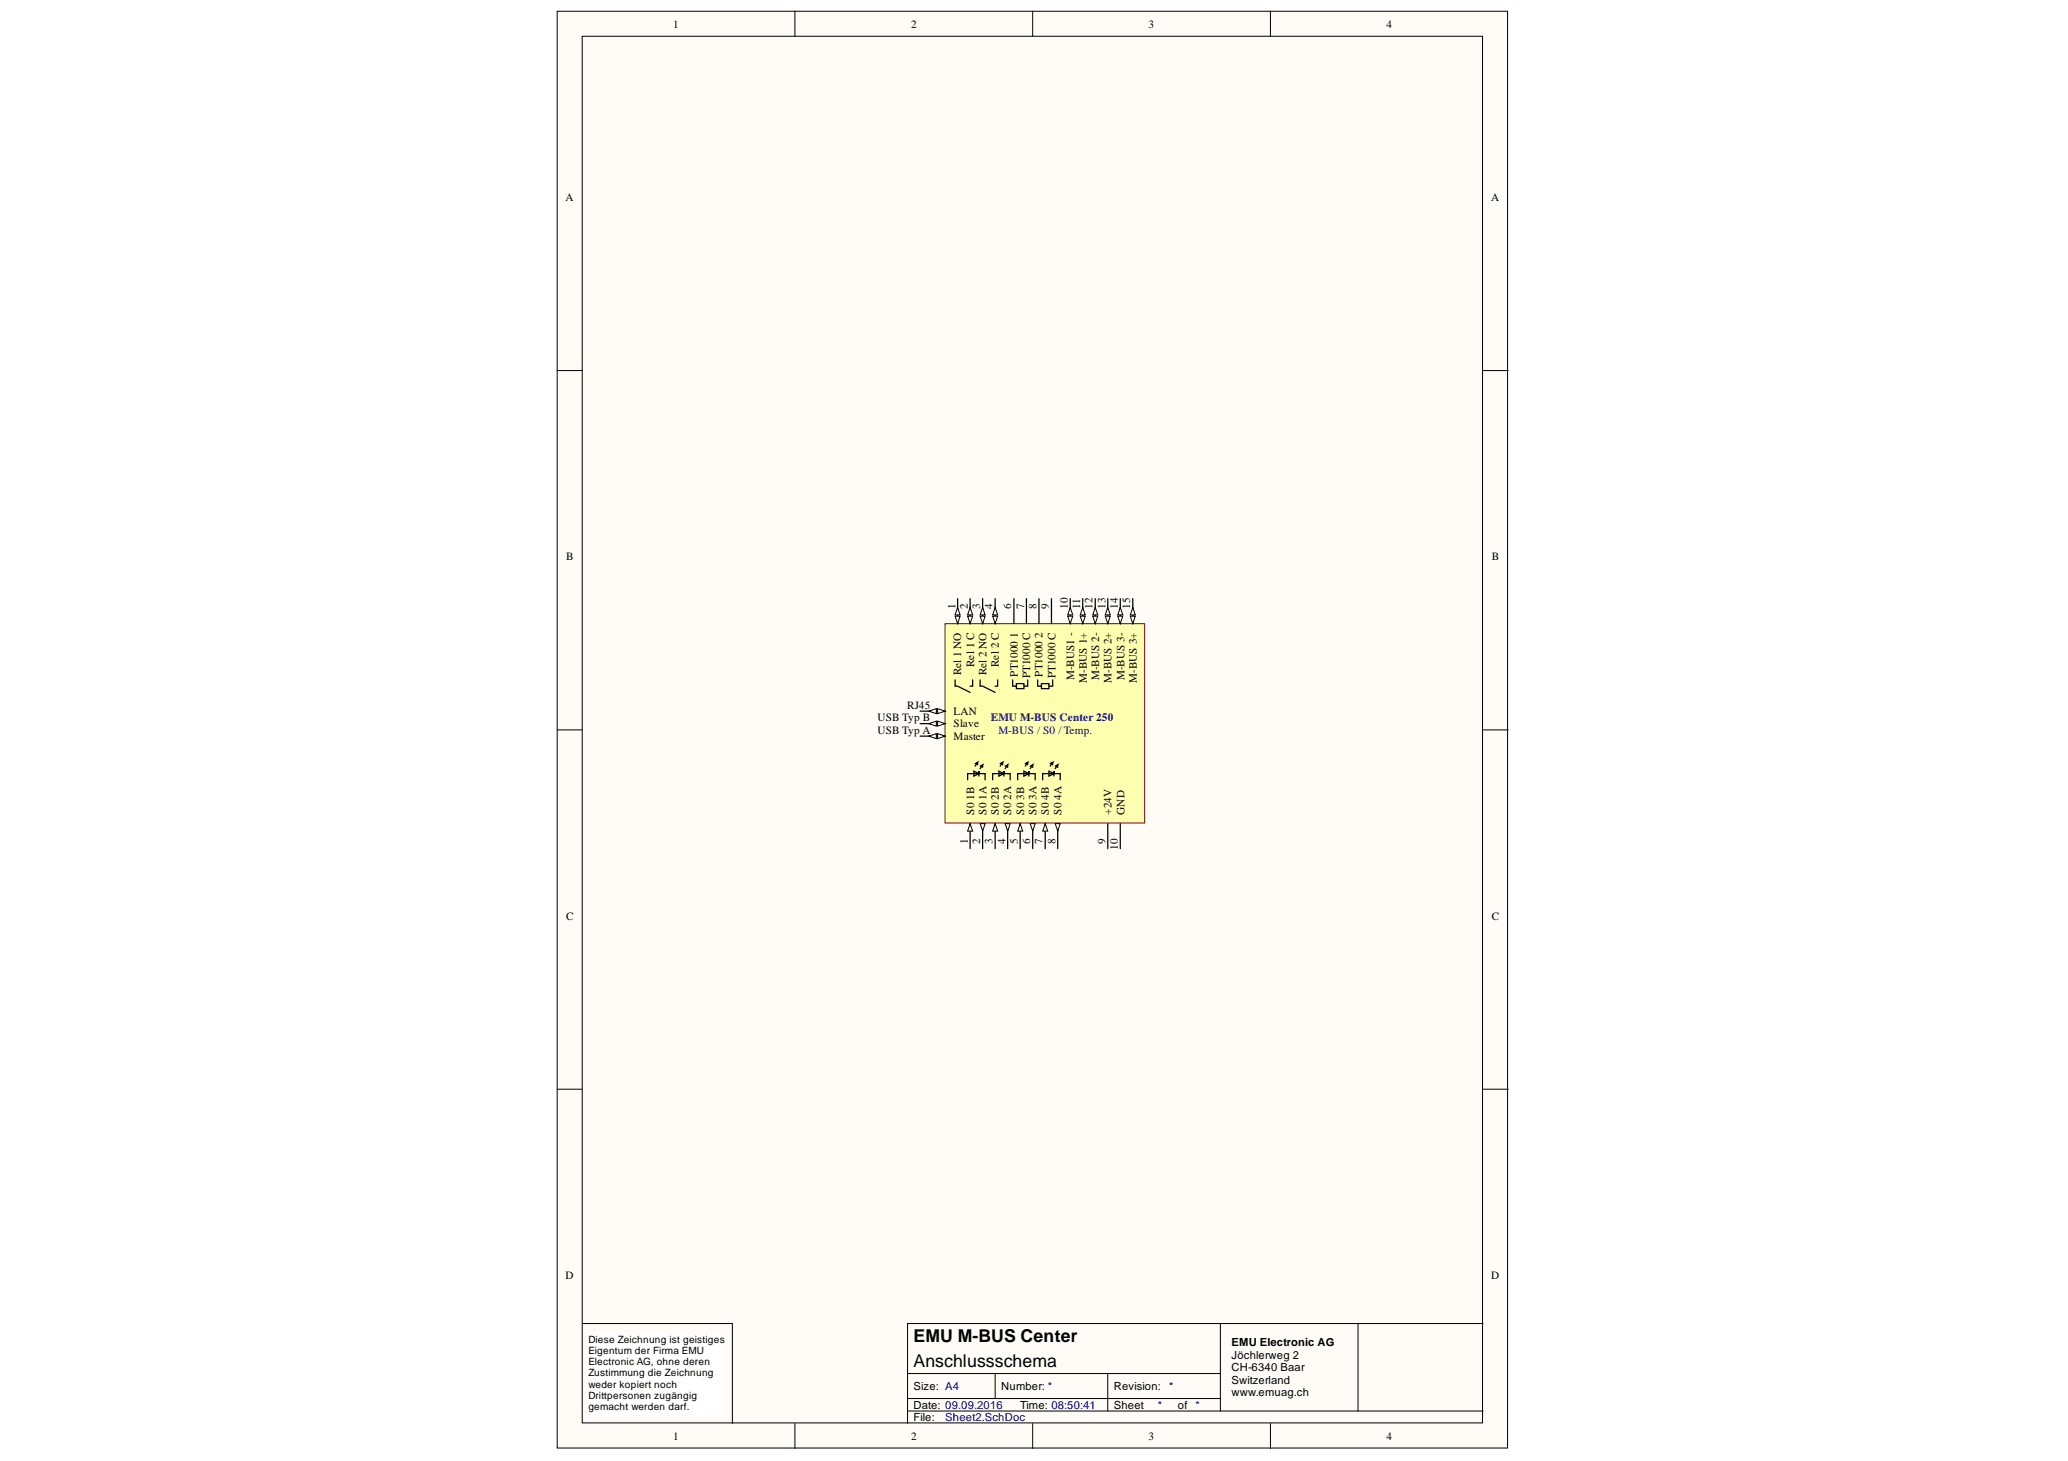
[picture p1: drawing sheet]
<svg xmlns="http://www.w3.org/2000/svg" width="297mm" height="210mm" viewBox="0 0 297 210" stroke-linecap="round" stroke-linejoin="round" font-family="sans-serif">
<g fill="#fffcf8" stroke="#000" stroke-width=".14">
<path d="M80 1.6h136.5v206.4h-136.5z"/>
<path d="M83.6 5.2h129.3v199.2h-129.3z"/>
</g>
<g fill="none" stroke="#000" stroke-width=".14">
<path d="M114.2 1.6v3.6M148.3 1.6v3.6M182.5 1.6v3.6M80 53.2h3.6M213 53.2h3.6M80 104.9h3.6M213 104.9h3.6M80 156.5h3.6M213 156.5h3.6M83.6 190.2h21.6v14.3M130.4 197.3h44.9M142.9 197.3v3.6"/>
<path d="M159.1 197.3v5.4M175.3 190.2v12.5M195.1 190.2h-64.7v14.3M213 190.2h-17.9v12.5M114.2 204.5v3.6M130.4 202.7h82.6M130.4 200.9h44.9M148.3 204.5v3.6M182.5 204.5v3.6"/>
</g>
<path d="M84.5 191.6h19.7v11.9h-19.7z" fill="#fff" stroke="#fff" stroke-width=".14"/>
<path d="M135.7 89.6h28.7v28.6h-28.7z" fill="#ffffb0" stroke="#800000" stroke-width=".14"/>
<path d="M162.7 86v3.6" fill="none" stroke="#000" stroke-width=".18"/>
<path d="M162.4 88.5h.7l-.4 1.1z" fill="#fffcf8"/>
<path d="M162.4 88.5h.7l-.4 1.1z" fill="none" stroke="#000" stroke-width=".14"/>
<path d="M162.7 87.3l.4 1h-.7z" fill="#fffcf8"/>
<path d="M162.7 87.3l.4 1h-.7z" fill="none" stroke="#000" stroke-width=".14"/>
<path d="M137.2 97.7v.9h.3l1.8 .9M137.5 86v3.6M139.7 97.7v.9h-.4M140.8 97.7v.9h.3l1.8 .9M143.3 97.7v.9h-.4" fill="none" stroke="#000" stroke-width=".18"/>
<path d="M137.2 88.5h.7l-.4 1.1z" fill="#fffcf8"/>
<path d="M137.2 88.5h.7l-.4 1.1z" fill="none" stroke="#000" stroke-width=".14"/>
<path d="M137.5 87.3l.4 1h-.7z" fill="#fffcf8"/>
<path d="M137.5 87.3l.4 1h-.7z" fill="none" stroke="#000" stroke-width=".14"/>
<path d="M139.3 86v3.6" fill="none" stroke="#000" stroke-width=".18"/>
<path d="M139 88.5h.7l-.4 1.1z" fill="#fffcf8"/>
<path d="M139 88.5h.7l-.4 1.1z" fill="none" stroke="#000" stroke-width=".14"/>
<path d="M139.3 87.3l.4 1h-.7z" fill="#fffcf8"/>
<path d="M139.3 87.3l.4 1h-.7z" fill="none" stroke="#000" stroke-width=".14"/>
<path d="M141.1 86v3.6" fill="none" stroke="#000" stroke-width=".18"/>
<path d="M140.8 88.5h.7l-.4 1.1z" fill="#fffcf8"/>
<path d="M140.8 88.5h.7l-.4 1.1z" fill="none" stroke="#000" stroke-width=".14"/>
<path d="M141.1 87.3l.4 1h-.7z" fill="#fffcf8"/>
<path d="M141.1 87.3l.4 1h-.7z" fill="none" stroke="#000" stroke-width=".14"/>
<path d="M142.9 86v3.6" fill="none" stroke="#000" stroke-width=".18"/>
<path d="M142.6 88.5h.7l-.4 1.1z" fill="#fffcf8"/>
<path d="M142.6 88.5h.7l-.4 1.1z" fill="none" stroke="#000" stroke-width=".14"/>
<path d="M142.9 87.3l.4 1h-.7z" fill="#fffcf8"/>
<path d="M142.9 87.3l.4 1h-.7z" fill="none" stroke="#000" stroke-width=".14"/>
<path d="M145.6 86v3.6M149.2 86v3.6M155.5 86v3.6" fill="none" stroke="#000" stroke-width=".18"/>
<path d="M155.2 88.5h.7l-.4 1.1z" fill="#fffcf8"/>
<path d="M155.2 88.5h.7l-.4 1.1z" fill="none" stroke="#000" stroke-width=".14"/>
<path d="M155.5 87.3l.4 1h-.7z" fill="#fffcf8"/>
<path d="M155.5 87.3l.4 1h-.7z" fill="none" stroke="#000" stroke-width=".14"/>
<path d="M159.1 86v3.6" fill="none" stroke="#000" stroke-width=".18"/>
<path d="M158.8 88.5h.7l-.4 1.1z" fill="#fffcf8"/>
<path d="M158.8 88.5h.7l-.4 1.1z" fill="none" stroke="#000" stroke-width=".14"/>
<path d="M159.1 87.3l.4 1h-.7z" fill="#fffcf8"/>
<path d="M159.1 87.3l.4 1h-.7z" fill="none" stroke="#000" stroke-width=".14"/>
<path d="M147.4 86v3.6M153.7 86v3.6" fill="none" stroke="#000" stroke-width=".18"/>
<path d="M153.4 88.5h.7l-.4 1.1z" fill="#fffcf8"/>
<path d="M153.4 88.5h.7l-.4 1.1z" fill="none" stroke="#000" stroke-width=".14"/>
<path d="M153.7 87.3l.4 1h-.7z" fill="#fffcf8"/>
<path d="M153.7 87.3l.4 1h-.7z" fill="none" stroke="#000" stroke-width=".14"/>
<path d="M157.3 86v3.6" fill="none" stroke="#000" stroke-width=".18"/>
<path d="M157 88.5h.7l-.4 1.1z" fill="#fffcf8"/>
<path d="M157 88.5h.7l-.4 1.1z" fill="none" stroke="#000" stroke-width=".14"/>
<path d="M157.3 87.3l.4 1h-.7z" fill="#fffcf8"/>
<path d="M157.3 87.3l.4 1h-.7z" fill="none" stroke="#000" stroke-width=".14"/>
<path d="M160.9 86v3.6" fill="none" stroke="#000" stroke-width=".18"/>
<path d="M160.6 88.5h.7l-.4 1.1z" fill="#fffcf8"/>
<path d="M160.6 88.5h.7l-.4 1.1z" fill="none" stroke="#000" stroke-width=".14"/>
<path d="M160.9 87.3l.4 1h-.7z" fill="#fffcf8"/>
<path d="M160.9 87.3l.4 1h-.7z" fill="none" stroke="#000" stroke-width=".14"/>
<path d="M139.3 118.3v3.6" fill="none" stroke="#000" stroke-width=".18"/>
<path d="M139.3 118.3l.4 1.1h-.7z" fill="#fffcf8"/>
<path d="M139.3 118.3l.4 1.1h-.7z" fill="none" stroke="#000" stroke-width=".14"/>
<path d="M142.9 118.3v3.6" fill="none" stroke="#000" stroke-width=".18"/>
<path d="M142.9 118.3l.4 1.1h-.7z" fill="#fffcf8"/>
<path d="M142.9 118.3l.4 1.1h-.7z" fill="none" stroke="#000" stroke-width=".14"/>
<path d="M144.7 118.3v3.6" fill="none" stroke="#000" stroke-width=".18"/>
<path d="M144.4 118.3h.7l-.4 1.1z" fill="#fffcf8"/>
<path d="M144.4 118.3h.7l-.4 1.1z" fill="none" stroke="#000" stroke-width=".14"/>
<path d="M148.3 118.3v3.6" fill="none" stroke="#000" stroke-width=".18"/>
<path d="M148 118.3h.7l-.4 1.1z" fill="#fffcf8"/>
<path d="M148 118.3h.7l-.4 1.1z" fill="none" stroke="#000" stroke-width=".14"/>
<path d="M150.1 118.3v3.6" fill="none" stroke="#000" stroke-width=".18"/>
<path d="M150.1 118.3l.4 1.1h-.7z" fill="#fffcf8"/>
<path d="M150.1 118.3l.4 1.1h-.7z" fill="none" stroke="#000" stroke-width=".14"/>
<path d="M141.1 118.3v3.6M159.1 118.3v3.6M160.9 118.3v3.6" fill="none" stroke="#000" stroke-width=".18"/>
<path d="M140.8 118.3h.7l-.4 1.1z" fill="#fffcf8"/>
<path d="M140.8 118.3h.7l-.4 1.1z" fill="none" stroke="#000" stroke-width=".14"/>
<path d="M146.5 118.3v3.6" fill="none" stroke="#000" stroke-width=".18"/>
<path d="M146.5 118.3l.4 1.1h-.7z" fill="#fffcf8"/>
<path d="M146.5 118.3l.4 1.1h-.7z" fill="none" stroke="#000" stroke-width=".14"/>
<path d="M151.9 118.3v3.6" fill="none" stroke="#000" stroke-width=".18"/>
<path d="M151.6 118.3h.7l-.4 1.1z" fill="#fffcf8"/>
<path d="M151.6 118.3h.7l-.4 1.1z" fill="none" stroke="#000" stroke-width=".14"/>
<path d="M145.5 97.7v.9M132.2 102.2h3.5M139.3 111.1h-.3v.9M141.1 111.1h.4v.9M142.9 111.1h-.3v.9M144.7 111.1h.4v.9M146.5 111.1h-.3v.9M148.3 111.1h.4v.9M150.1 111.1h-.3v.9" fill="none" stroke="#000" stroke-width=".18"/>
<path d="M134.7 101.8l1 .4-1 .3z" fill="#fffcf8"/>
<path d="M134.7 101.8l1 .4-1 .3z" fill="none" stroke="#000" stroke-width=".14"/>
<path d="M133.4 102.2l1.1-.4v.7z" fill="#fffcf8"/>
<path d="M133.4 102.2l1.1-.4v.7z" fill="none" stroke="#000" stroke-width=".14"/>
<path d="M132.2 104h3.5" fill="none" stroke="#000" stroke-width=".18"/>
<path d="M134.7 103.6l1 .4-1 .3z" fill="#fffcf8"/>
<path d="M134.7 103.6l1 .4-1 .3z" fill="none" stroke="#000" stroke-width=".14"/>
<path d="M133.4 104l1.1-.4v.7z" fill="#fffcf8"/>
<path d="M133.4 104l1.1-.4v.7z" fill="none" stroke="#000" stroke-width=".14"/>
<path d="M132.2 105.8h3.5" fill="none" stroke="#000" stroke-width=".18"/>
<path d="M134.7 105.4l1 .4-1 .3z" fill="#fffcf8"/>
<path d="M134.7 105.4l1 .4-1 .3z" fill="none" stroke="#000" stroke-width=".14"/>
<path d="M133.4 105.8l1.1-.4v.7z" fill="#fffcf8"/>
<path d="M133.4 105.8l1.1-.4v.7z" fill="none" stroke="#000" stroke-width=".14"/>
<g fill="none" stroke="#000" stroke-width=".18">
<path d="M145.5 98.6h.5v-.4h1.1v.7h-1.1v-.3M147.6 97.7v.9h-.5M149 97.7v.9h.6v-.4h1.1v.7h-1.1v-.3M151 86v3.6M151.2 97.7v.9h-.5M139.3 111.1h1.8M140.1 109.7l.3-.2-.3 .6M140.4 109.5v.4M140.6 111.1l-.7-.3v.7l.7-.4v-.3v.7M140.8 110.1l.3-.2-.3 .5M141.1 109.9v.4M142.9 111.1h1.8"/>
<path d="M143.7 109.7l.3-.2-.3 .6M144 109.5v.4M144.2 111.1l-.7-.3v.7l.7-.4v-.3v.7M144.4 110.1l.3-.2-.3 .5M144.7 109.9v.4M146.5 111.1h1.8M147.3 109.7l.3-.2-.3 .6M147.6 109.5v.4M147.8 111.1l-.7-.3v.7l.7-.4v-.3v.7M148 110.1l.3-.2-.3 .5M148.3 109.9v.4M150.1 111.1h2.2v.9"/>
<path d="M150.8 109.7l.4-.2-.4 .6M151.2 109.5v.4M151.4 111.1l-.7-.3v.7l.7-.4v-.3v.7M151.6 110.1l.3-.2-.3 .5M151.9 109.9v.4"/>
</g>
<g font-size="2.5">
<text x="131.2" y="192.8">EMU M-BUS Center</text>
<text x="131.2" y="196.4">Anschlussschema</text>
</g>
<g font-size="1.6">
<text x="96.7" y="4">1</text>
<text x="130.9" y="4">2</text>
<text x="165" y="4">3</text>
<text x="199.1" y="4">4</text>
<text x="81.2" y="28.9">A</text>
<text x="214.2" y="28.9">A</text>
<text x="81.3" y="80.5">B</text>
<text x="214.3" y="80.5">B</text>
<text x="137.2" y="87.5" transform="rotate(-90 137.2 87.5)">1</text>
<text x="139" y="87.5" transform="rotate(-90 139 87.5)">2</text>
<text x="140.8" y="87.5" transform="rotate(-90 140.8 87.5)">3</text>
<text x="142.6" y="87.5" transform="rotate(-90 142.6 87.5)">4</text>
<text x="145.3" y="87.5" transform="rotate(-90 145.3 87.5)">6</text>
<text x="147.1" y="87.5" transform="rotate(-90 147.1 87.5)">7</text>
<text x="148.9" y="87.5" transform="rotate(-90 148.9 87.5)">8</text>
<text x="150.7" y="87.5" transform="rotate(-90 150.7 87.5)">9</text>
<text x="153.4" y="87.5" transform="rotate(-90 153.4 87.5)">10</text>
<text x="155.2" y="87.5" transform="rotate(-90 155.2 87.5)">11</text>
<text x="156.9" y="87.5" transform="rotate(-90 156.9 87.5)">12</text>
<text x="158.8" y="87.5" transform="rotate(-90 158.8 87.5)">13</text>
<text x="160.6" y="87.5" transform="rotate(-90 160.6 87.5)">14</text>
<text x="162.3" y="87.5" transform="rotate(-90 162.3 87.5)">15</text>
<text x="139.9" y="95.9" transform="rotate(-90 139.9 95.9)">Rel 1 C</text>
<text x="143.5" y="95.9" transform="rotate(-90 143.5 95.9)">Rel 2 C</text>
<text x="146.2" y="91.7" transform="rotate(-90 146.2 91.7)">1</text>
<text x="149.7" y="91.7" transform="rotate(-90 149.7 91.7)">2</text>
<text x="130.3" y="101.9">RJ45</text>
<text x="138.1" y="97" transform="rotate(-90 138.1 97)">Rel 1 NO</text>
<text x="141.7" y="97" transform="rotate(-90 141.7 97)">Rel 2 NO</text>
<text x="146.2" y="97.2" transform="rotate(-90 146.2 97.2)">PT1000</text>
<text x="148" y="97.5" transform="rotate(-90 148 97.5)">PT1000 C</text>
<text x="149.7" y="97.2" transform="rotate(-90 149.7 97.2)">PT1000</text>
<text x="151.6" y="97.5" transform="rotate(-90 151.6 97.5)">PT1000 C</text>
<text x="154.3" y="97.7" transform="rotate(-90 154.3 97.7)">M-BUS1 -</text>
<text x="156.1" y="98.1" transform="rotate(-90 156.1 98.1)">M-BUS 1+</text>
<text x="157.9" y="97.7" transform="rotate(-90 157.9 97.7)">M-BUS 2-</text>
<text x="159.6" y="98.1" transform="rotate(-90 159.6 98.1)">M-BUS 2+</text>
<text x="161.5" y="97.7" transform="rotate(-90 161.5 97.7)">M-BUS 3-</text>
<text x="163.3" y="98.1" transform="rotate(-90 163.3 98.1)">M-BUS 3+</text>
<text x="126.1" y="103.6">USB Typ B</text>
<text x="126.1" y="105.4">USB Typ A</text>
<text x="137" y="102.7">LAN</text>
<text x="137" y="104.5">Slave</text>
<text x="137" y="106.3">Master</text>
<text x="139.9" y="117.1" transform="rotate(-90 139.9 117.1)">S0</text>
<text x="139.9" y="115" transform="rotate(-90 139.9 115)">1B</text>
<text x="141.7" y="117.1" transform="rotate(-90 141.7 117.1)">S0</text>
<text x="141.7" y="115" transform="rotate(-90 141.7 115)">1A</text>
<text x="143.5" y="117.1" transform="rotate(-90 143.5 117.1)">S0</text>
<text x="143.5" y="115" transform="rotate(-90 143.5 115)">2B</text>
<text x="145.3" y="117.1" transform="rotate(-90 145.3 117.1)">S0</text>
<text x="145.3" y="115" transform="rotate(-90 145.3 115)">2A</text>
<text x="147.1" y="117.1" transform="rotate(-90 147.1 117.1)">S0</text>
<text x="147.1" y="115" transform="rotate(-90 147.1 115)">3B</text>
<text x="148.9" y="117.1" transform="rotate(-90 148.9 117.1)">S0</text>
<text x="148.9" y="115" transform="rotate(-90 148.9 115)">3A</text>
<text x="150.7" y="117.1" transform="rotate(-90 150.7 117.1)">S0</text>
<text x="150.7" y="115" transform="rotate(-90 150.7 115)">4B</text>
<text x="152.4" y="117.1" transform="rotate(-90 152.4 117.1)">S0</text>
<text x="152.4" y="115" transform="rotate(-90 152.4 115)">4A</text>
<text x="159.6" y="117.1" transform="rotate(-90 159.6 117.1)">+24V</text>
<text x="161.5" y="117.1" transform="rotate(-90 161.5 117.1)">GND</text>
<text x="139" y="121.3" transform="rotate(-90 139 121.3)">1</text>
<text x="140.8" y="121.3" transform="rotate(-90 140.8 121.3)">2</text>
<text x="142.6" y="121.3" transform="rotate(-90 142.6 121.3)">3</text>
<text x="144.4" y="121.3" transform="rotate(-90 144.4 121.3)">4</text>
<text x="146.2" y="121.3" transform="rotate(-90 146.2 121.3)">5</text>
<text x="148" y="121.3" transform="rotate(-90 148 121.3)">6</text>
<text x="149.7" y="121.3" transform="rotate(-90 149.7 121.3)">7</text>
<text x="151.6" y="121.3" transform="rotate(-90 151.6 121.3)">8</text>
<text x="158.8" y="121.3" transform="rotate(-90 158.8 121.3)">9</text>
<text x="160.6" y="122.1" transform="rotate(-90 160.6 122.1)">10</text>
<text x="81.3" y="132.1">C</text>
<text x="214.3" y="132.1">C</text>
<text x="81.2" y="183.8">D</text>
<text x="214.2" y="183.8">D</text>
<text x="176.9" y="193.4">EMU Electronic AG</text>
<text x="176.9" y="195.2">Jöchlerweg 2</text>
<text x="176.9" y="197">CH-6340 Baar</text>
<text x="131.2" y="199.7">Size: A4</text>
<text x="131.2" y="202.4">Date: 09.09.2016</text>
<text x="143.8" y="199.7">Number: *</text>
<text x="146.5" y="202.4">Time: 08:50:41</text>
<text x="160" y="199.7">Revision:</text>
<text x="160" y="202.4">Sheet</text>
<text x="169.2" y="202.4">of</text>
<text x="176.9" y="198.8">Switzerland</text>
<text x="176.9" y="200.6">www.emuag.ch</text>
<text x="96.7" y="206.8">1</text>
<text x="130.9" y="206.8">2</text>
<text x="131.2" y="204.1">File:</text>
<text x="165" y="206.8">3</text>
<text x="199.1" y="206.8">4</text>
</g>
<g font-size="1.6" fill="#000080">
<text x="142.3" y="103.6">EMU M-BUS Center 250</text>
<text x="143.4" y="105.4">M-BUS / S0 / Temp.</text>
<text x="166.3" y="202.4">*</text>
<text x="167.9" y="199.7">*</text>
<text x="171.7" y="202.4">*</text>
<text x="135.8" y="204.1">Sheet2.SchDoc</text>
</g>
<g font-size="1.4">
<text x="84.5" y="192.9">Diese Zeichnung ist geistiges</text>
<text x="84.5" y="194.5">Eigentum der Firma EMU</text>
<text x="84.5" y="196.1">Electronic AG, ohne deren</text>
<text x="84.5" y="197.7">Zustimmung die Zeichnung</text>
<text x="84.5" y="199.4">weder kopiert noch</text>
<text x="84.5" y="201">Drittpersonen zugängig</text>
<text x="84.5" y="202.6">gemacht werden darf.</text>
</g>
</svg>
